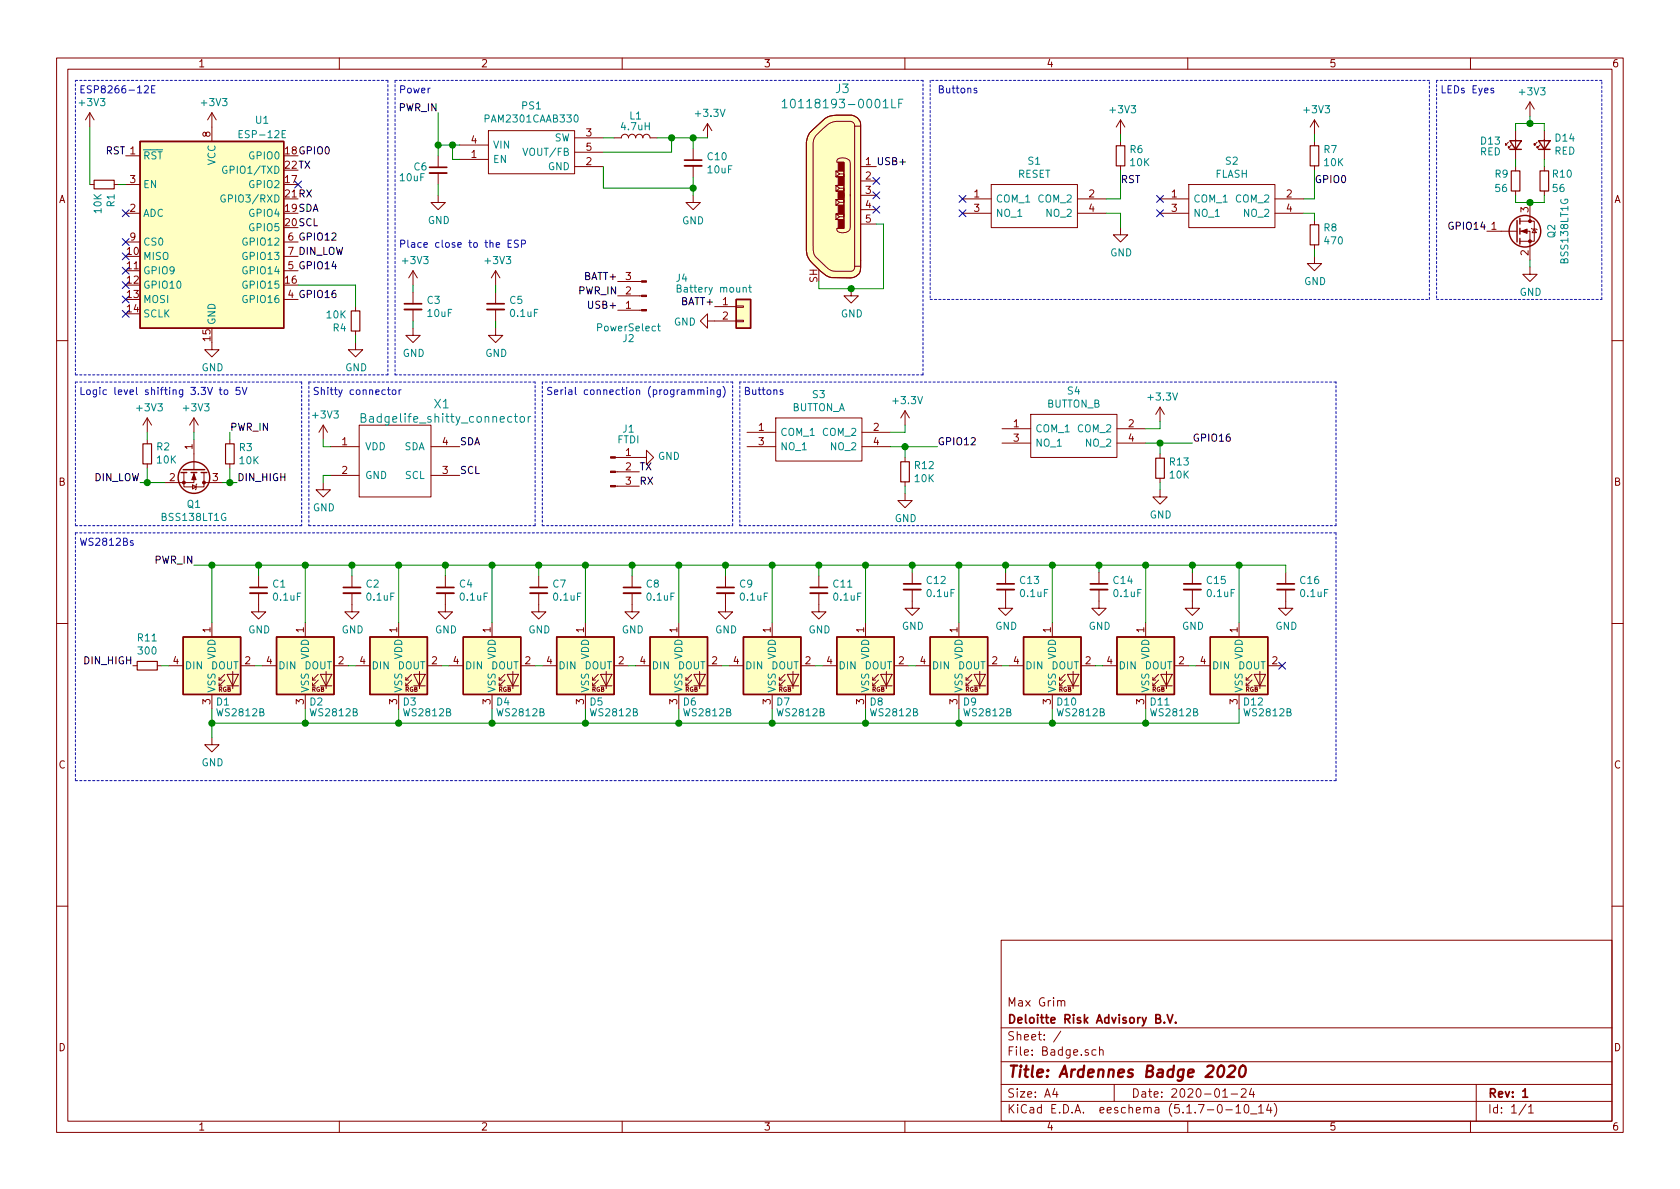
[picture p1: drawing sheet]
<svg xmlns="http://www.w3.org/2000/svg" width="297mm" height="210mm" viewBox="0 0 297 210" stroke-linecap="round" stroke-linejoin="round" font-family="sans-serif">
<g fill="none" stroke="#840000" stroke-width=".18">
<path d="M10 10.3h277v189.9h-277zM12 12.2h273v186.1h-273zM15.9 19.9l-.8 1.3M15.9 19.9v2.6M15.9 19.9l.7 1.3M37.5 19.9l-.8 1.3M37.5 19.9v5.1M37.5 19.9l.7 1.3M60 10.3v1.9M110 10.3v1.9M160 10.3v1.9M210 10.3v1.9"/>
<path d="M260 10.3v1.9M270.5 18v2.6M270.5 18l-.8 1.3M270.5 18l.8 1.3M15.9 32.6h.7M20.2 32.6h.8M22.2 37.7h2.6M22.2 27.6h2.6M22.2 32.6h2.6M77.5 34.5v1.3h1.2l-1.2 1.3-1.3-1.3h1.3M77.5 27.6v2M77.5 30.6v2"/>
<path d="M81.3 28.2h5.1M81.3 25.6h5.1M86.4 23.1h15.2v7.6h-15.2zM101.6 29.5h5.1M101.6 24.4h5.1M101.6 26.9h5.1M108.6 24.4h1.3a.63 .63 0 0 1 .6-.7 .63 .63 0 0 1 .6 .7 .63 .63 0 0 1 .7-.7 .63 .63 0 0 1 .6 .7 .63 .63 0 0 1 .6-.7 .63 .63 0 0 1 .7 .7 .63 .63 0 0 1 .6-.7 .63 .63 0 0 1 .6 .7h1.3M122.6 34.5v1.3h1.2l-1.2 1.3-1.3-1.3h1.3M122.6 26.3v2M122.6 29.3v2.1M125.1 21.8l-.8 1.3M125.1 21.8v2.6"/>
<path d="M125.1 21.8l.8 1.3M147.8 32.8v1h1.4v-1h-1.4l.6 .5-.6 .5h1.4v-.5h-.8M147.8 30.2v1.1h1.4v-1.1h-1.4l.6 .6-.6 .5h1.4v-.5h-.8M148.4 38.3h.8v-.5h-1.4l.6 .5-.6 .5h1.4v-1h-1.4v1M148.4 35.8h.8v-.5h-1.4l.6 .5-.6 .5h1.4v-1h-1.4v1M149.2 34.6v-5.9h-1.2v-.3a1.43 1.43 0 0 1 2-.2l.3 .3v.4v5.8M150.3 34.4v5.8a1.1 1.1 0 0 1-1.3 1l-.9-.2-.1-.3v-.3h1.2v-5.9M151.1 22.3v24.8M152.1 29.5h2.8M152.1 32h2.8M152.1 34.5h2.8M152.1 37.1h2.8"/>
<path d="M152.1 39.6h2.8M152.2 22.3h-1.1a.75 .75 0 0 0-.7-.8h-2.5a3.3 3.3 0 0 0-2.3 1.2 3.4 3.4 0 0 0-1.8 2.4v19.2l.4 1.1 2.1 2a2.02 2.02 0 0 0 1.5 .6h2.7a.71 .71 0 0 0 .6-.9h1.1M170.2 35.2h5.1M170.2 37.7h5.1M175.3 32.6h15.2v7.7h-15.2zM190.5 35.2h5.1M190.5 37.7h5.1M198.1 21.2l-.7 1.3M198.1 21.2v2.5M198.1 25v.8M198.1 29.3v.8M198.1 21.2l.8 1.3"/>
<path d="M205.1 35.2h5.1M205.1 37.7h5.1M210.2 32.6h15.2v7.7h-15.2zM225.4 35.2h5.1M225.4 37.7h5.1M232.4 21.2l-.8 1.3M232.4 21.2v2.5M232.4 25v.8M232.4 29.3v.8M232.4 39v.7M232.4 21.2l.8 1.3M266.7 25.1l-.5 .5v-.2v.2h.2"/>
<path d="M267.2 25.6l-.5 .6v-.3v.3h.3M268 23.1v5.1M268 29.5v.7M268 33.8v.7M268.7 39.1h2.6v3.6h-2.6M270.5 35.8v3.3M271.8 25.1l-.5 .5v-.2v.2h.2M272.3 25.6l-.5 .6v-.3v.3h.2M273 23.1v5.1M273 29.5v.7M273 33.8v.7M22.2 42.8h2.6"/>
<path d="M50.2 53h2.5M50.2 47.9h2.5M50.2 42.8h2.5M50.2 45.3h2.5M62.9 54.2v.8M62.9 58.5v.8M73 58v1.3h1.3l-1.3 1.3-1.2-1.3h1.2M73 47.9l-.7 1.2M73 47.9v2.5M73 51.7v2M73 54.7v2.1M73 47.9l.8 1.2"/>
<path d="M87.6 58v1.3h1.3l-1.3 1.3-1.2-1.3h1.2M87.6 47.9l-.7 1.2M87.6 47.9v2.5M87.6 51.7v2M87.6 54.7v2.1M87.6 47.9l.8 1.2M109.2 49.8h4.2M109.2 52.3h4.2M109.2 54.9h4.2M125.1 56.8v-1.3l-1.3 1.3 1.3 1.2v-1.2h5.1M126.4 54.2h3.8M130.2 56.6h1.2v.3h-1.2z"/>
<path d="M130.2 54.1h1.2v.3h-1.2zM150.5 51v1.3h1.3l-1.3 1.3-1.3-1.3h1.3M152.2 46v1.3a1.67 1.67 0 0 1-1.8 1.8l-3.8-.1a9.8 9.8 0 0 1-3.9-3.9l-.1-.8v-19.1a3.2 3.2 0 0 1 1.1-2.3l2.2-2a3.4 3.4 0 0 1 2-.5h2.7a1.83 1.83 0 0 1 1.6 1.7v23.9M198.1 40.3v1.2h1.3l-1.3 1.3-1.3-1.3h1.3M232.4 45.3v1.3h1.3l-1.3 1.3-1.3-1.3h1.3M232.4 43.3v.8M262.9 40.9h5.3M268.7 40.9h1.8v5.1M270.5 47.2v1.3h1.3l-1.3 1.3-1.3-1.3h1.3M270.8 40.4l.1 .1h.8l.1 .1M271.3 40.5l.4 .6h-.8zM10 60.2h2"/>
<path d="M26 73.9l-.7 1.3M26 73.9v2.5M26 77.7v.8M26 73.9l.8 1.3M34.3 73.9l-.8 1.3M34.3 73.9v2.5M34.3 77.7v5.4M34.3 73.9l.8 1.3M37.5 60.6v1.2h1.2l-1.2 1.3-1.3-1.3h1.3M40.6 77.7v.8M57.1 75.2l-.7 1.2M57.1 75.2v2.5"/>
<path d="M57.1 75.2l.8 1.2M58.4 79h5.1M62.9 60.6v1.2h1.2l-1.2 1.3-1.3-1.3h1.3M63.5 75.2h12.7v12.7h-12.7zM76.2 79h5.1M132.1 79h5.1M132.1 76.4h5.1M137.2 73.9h15.2v7.6h-15.2zM152.4 79h5.1M152.4 76.4h5.1M160 72.6v2.6M160 72.6l-.7 1.3"/>
<path d="M160 72.6l.8 1.3M177.2 75.8h5M177.2 78.4h5M182.2 73.3h15.3v7.6h-15.3zM197.5 75.8h5.1M197.5 78.4h5.1M205.1 72l-.8 1.3M205.1 72v2.5M205.1 72l.8 1.3M285 60.2h2M26 82v.8M32.5 83.6v2.5h3.6v-2.5"/>
<path d="M34 85.7l.7 .4-.7 .4zM34.3 83.6v1.7h-5.1M34.8 85.6l-.1 .1v.8l-.2 .1M36.1 85.3h3.3M40.6 82v.8M57.1 85.3v1.3h1.3l-1.3 1.3-1.2-1.3h1.2M58.4 84.1h5.1M76.2 84.1h5.1M108.8 80.9h5.5v-1.3l1.3 1.3-1.3 1.3v-1.3M108.8 86h4.2M108.8 83.4h4.2M160 87.2v1.3h1.3l-1.3 1.3-1.3-1.3h1.3"/>
<path d="M160 80.9v.8M160 85.2v.8M205.1 86.6v1.3h1.3l-1.3 1.2-1.3-1.2h1.3M205.1 80.3v.7M205.1 84.6v.7M10 110.3h2M23.5 117.7h.8M27.8 117.7h.8M29.8 117.7h2.6M37.5 110.1v2.5M39.8 119.2l-1.1 1.1v-.5M40.1 119.2h2.1l-1.1 2.1z"/>
<path d="M41.1 118.7v3.1M42.5 117.7h2.6M45.7 104.9v3.3h1.3l-1.3 1.3-1.3-1.3h1.3M45.7 101.8v2.1M46.4 117.7h2.5M54 110.1v2.5M56.3 119.2l-1.1 1.1v-.5M56.6 119.2h2.1l-1 2.1zM57.7 118.7v3.1M59.1 117.7h2.5M62.2 104.9v3.3h1.3l-1.3 1.3-1.2-1.3h1.2M62.2 101.8v2.1"/>
<path d="M62.9 117.7h2.5M70.5 110.1v2.5M72.8 119.2l-1 1.1v-.5M73.2 119.2h2l-1 2.1zM74.2 118.7v3.1M75.6 117.7h2.5M78.7 104.9v3.3h1.3l-1.3 1.3-1.2-1.3h1.2M78.7 101.8v2.1M79.4 117.7h2.5M87 110.1v2.5M89.3 119.2l-1 1.1v-.5M89.7 119.2h2l-1 2.1z"/>
<path d="M90.7 118.7v3.1M92.1 117.7h2.5M95.2 104.9v3.3h1.3l-1.3 1.3-1.2-1.3h1.2M95.2 101.8v2.1M95.9 117.7h2.5M103.5 110.1v2.5M105.8 119.2l-1 1.1v-.5M106.2 119.2h2l-1 2.1zM107.2 118.7v3.1M108.6 117.7h2.5M111.8 104.9v3.3h1.2l-1.2 1.3-1.3-1.3h1.3M111.8 101.8v2.1"/>
<path d="M112.4 117.7h2.5M120 110.1v2.5M122.3 119.2l-1 1.1v-.5M122.7 119.2h2l-1 2.1zM123.7 118.7v3.1M125.1 117.7h2.5M128.3 104.9v3.3h1.2l-1.2 1.3-1.3-1.3h1.3M128.3 101.8v2.1M128.9 117.7h2.5M136.5 110.1v2.5M138.8 119.2l-1 1.1v-.5M139.2 119.2h2l-1 2.1z"/>
<path d="M140.2 118.7v3.1M141.6 117.7h2.5M144.8 104.9v3.3h1.2l-1.2 1.3-1.3-1.3h1.3M144.8 101.8v2.1M145.4 117.7h2.6M153 110.1v2.5M155.3 119.2l-1 1.1v-.5M155.7 119.2h2l-1 2.1zM156.7 118.7v3.1M158.1 117.7h2.6M161.3 104.3v3.3h1.3l-1.3 1.2-1.3-1.2h1.3M161.3 101.2v2"/>
<path d="M161.9 117.7h2.6M169.5 110.1v2.5M171.8 119.2l-1 1.1v-.5M172.2 119.2h2l-1 2.1zM173.2 118.7v3.1M174.6 117.7h2.6M177.8 104.3v3.3h1.3l-1.3 1.2-1.3-1.2h1.3M177.8 101.2v2M178.4 117.7h2.6M186.1 110.1v2.5M188.3 119.2l-1 1.1v-.5M188.7 119.2h2.1l-1.1 2.1z"/>
<path d="M189.7 118.7v3.1M191.1 117.7h2.6M194.3 104.3v3.3h1.3l-1.3 1.2-1.3-1.2h1.3M194.3 101.2v2M194.9 117.7h2.6M202.6 110.1v2.5M204.9 119.2l-1.1 1.1v-.5M205.2 119.2h2.1l-1.1 2.1zM206.2 118.7v3.1M207.6 117.7h2.6M210.8 104.3v3.3h1.3l-1.3 1.2-1.3-1.2h1.3M210.8 101.2v2"/>
<path d="M211.5 117.7h2.5M219.1 110.1v2.5M221.4 119.2l-1.1 1.1v-.5M221.7 119.2h2.1l-1 2.1zM222.8 118.7v3.1M224.2 117.7h2.5M227.3 104.3v3.3h1.3l-1.3 1.2-1.2-1.2h1.2M227.3 101.2v2M285 110.3h2M37.5 130.4v1.3h1.2l-1.2 1.3-1.3-1.3h1.3M37.5 122.8v2.5M38.7 120.3h.5"/>
<path d="M39.8 120.3l-1.1 1v-.5M40.1 121.3h2.1M54 122.8v2.5M55.2 120.3h.6M56.3 120.3l-1.1 1v-.5M56.6 121.3h2.1M70.5 122.8v2.5M71.8 120.3h.5M72.8 120.3l-1 1v-.5M73.2 121.3h2M87 122.8v2.5M88.3 120.3h.5"/>
<path d="M89.3 120.3l-1 1v-.5M89.7 121.3h2M103.5 122.8v2.5M104.8 120.3h.5M105.8 120.3l-1 1v-.5M106.2 121.3h2M120 122.8v2.5M121.3 120.3h.5M122.3 120.3l-1 1v-.5M122.7 121.3h2M136.5 122.8v2.5M137.8 120.3h.5"/>
<path d="M138.8 120.3l-1 1v-.5M139.2 121.3h2M153 122.8v2.5M154.3 120.3h.5M155.3 120.3l-1 1v-.5M155.7 121.3h2M169.5 122.8v2.5M170.8 120.3h.5M171.8 120.3l-1 1v-.5M172.2 121.3h2M186.1 122.8v2.5M187.3 120.3h.5"/>
<path d="M188.3 120.3l-1 1v-.5M188.7 121.3h2.1M202.6 122.8v2.5M203.8 120.3h.5M204.9 120.3l-1.1 1v-.5M205.2 121.3h2.1M219.1 122.8v2.5M220.3 120.3h.6M221.4 120.3l-1.1 1v-.5M221.7 121.3h2.1M10 160.2h2M177 166.3h108v32h-108z"/>
<path d="M187.6 177.1l.2-.2 .4 .1 .1 .9M285 160.2h2M60 198.3v1.9M110 198.3v1.9M160 198.3v1.9M177 194.8h108M177 191.8h108M177 187.8h108M177 181.8h108M186.5 192.5l-.4 1h1M186.8 193v1M187.6 182.3l-1.3 2"/>
<path d="M193.8 185.7l-.5-.1-.2 .3v.6l.2 .1 .5-.1M194.4 185.7l.2-.1 .4 .1v.9M194.4 185.1v1.5M197 191.8v3M210 198.3v1.9M216.2 194h.8M216.7 196.3h1.2M217.7 193.5h1.1M218.5 195.8l.4-.5v1.5M218.5 196.8h.9M219.5 192.7l.2-.2h.3l.3 .2v.3v.2l-.9 .8h.9M220.1 195.5l.3-.2a.94 .94 0 0 1 0 1.5 .82 .82 0 0 1-.3-1.3z"/>
<path d="M221.1 197h1.1M221.3 192.5l-.4 1h.9M221.6 193v1M222.5 195.8l.5-.5v1.5M222.5 196.8h.9M224.3 195.2l-.3 1.1h.9M224.7 195.8v1M225.3 195.1a1.71 1.71 0 0 1 0 2.3M260 198.3v1.9M261 191.8v6.5M269.8 195.2l-1.2 2M270.3 195.8l.4-.5v1.5"/>
<path d="M270.3 196.8h.8"/>
</g>
<g fill="none" stroke="#840000" stroke-width=".3">
<path d="M75.9 29.6h3.1M121 28.3h3.1M71.5 53.7h3M86.1 53.7h3.1M44.2 103.9h3M60.7 103.9h3.1M77.2 103.9h3.1M93.7 103.9h3.1M110.2 103.9h3.1M126.7 103.9h3.1M143.3 103.9h3M159.8 103.2h3"/>
<path d="M176.3 103.2h3M192.8 103.2h3M209.3 103.2h3M225.8 103.2h3.1M206.4 179.4l.5 1.5 .5-1.5M205.9 180.8v.1M207.9 180.8v.1M269.2 193l.5-.5v1.5M269.2 194h.9"/>
</g>
<path d="M215.6 188.6a.45 .45 0 0 1 .5-.2 .45 .45 0 0 1 .3 .4 1.15 1.15 0 0 1-.8 1.6l-.2-.1a1.5 1.5 0 0 1 .2-1.7zM217.3 188.6l.3-.2h.5l.2 .2 .1 .4-.1 .3-1.3 1.1h1.2M219.4 188.6a.45 .45 0 0 1 .5-.2 .45 .45 0 0 1 .3 .4 1.15 1.15 0 0 1-.7 1.6l-.2-.1a1.55 1.55 0 0 1 .1-1.7z" fill="none" stroke="#840000" stroke-width=".41"/>
<path d="M16.6 31.9h3.6v1.5h-3.6zM197.4 25.8h1.5v3.5h-1.5zM231.6 39.7h1.6v3.6h-1.6zM231.6 25.8h1.6v3.5h-1.6zM267.2 30.2h1.5v3.6h-1.5zM272.3 30.2h1.5v3.6h-1.5zM62.1 55h1.5v3.5h-1.5zM25.3 78.5h1.5v3.5h-1.5zM39.9 78.5h1.5v3.5h-1.5zM159.3 81.7h1.5v3.5h-1.5zM204.3 81h1.6v3.6h-1.6zM24.3 117h3.5v1.5h-3.5z" fill="none" stroke="#840000" stroke-width=".2"/>
<g fill="#ffffc2" stroke="#ffffc2" stroke-width=".18">
<path d="M143.7 22.9l2.2-2a3.4 3.4 0 0 1 2-.5h2.7a1.83 1.83 0 0 1 1.6 1.7v25.2a1.67 1.67 0 0 1-1.8 1.8l-3.8-.1a9.8 9.8 0 0 1-3.9-3.9l-.1-.8v-19.1a3.2 3.2 0 0 1 1.1-2.3z"/>
<path d="M214 112.6h10.2v10.2h-10.2z"/>
<path d="M24.8 25h25.4v33h-25.4z"/>
<path d="M32.4 112.6h10.1v10.2h-10.1z"/>
<path d="M48.9 112.6h10.2v10.2h-10.2z"/>
<path d="M65.4 112.6h10.2v10.2h-10.2z"/>
<path d="M81.9 112.6h10.2v10.2h-10.2z"/>
<path d="M98.4 112.6h10.2v10.2h-10.2z"/>
<path d="M114.9 112.6h10.2v10.2h-10.2z"/>
<path d="M131.4 112.6h10.2v10.2h-10.2z"/>
<path d="M148 112.6h10.1v10.2h-10.1z"/>
<path d="M164.5 112.6h10.1v10.2h-10.1z"/>
<path d="M181 112.6h10.1v10.2h-10.1z"/>
<path d="M197.5 112.6h10.1v10.2h-10.1z"/>
<path d="M130.2 53h2.5v5h-2.5z"/>
</g>
<g fill="#840000" stroke="#840000" stroke-width=".18">
<path d="M148.2 38.9h1v1.5h-1z"/>
<path d="M148.2 36.3h1v1.5h-1z"/>
<path d="M148.2 34.2h1v1h-1z"/>
<path d="M148.2 33.9h1v1h-1z"/>
<path d="M148.2 31.2h1v1.6h-1z"/>
<path d="M148.2 28.7h1v1.5h-1z"/>
<path d="M269 40.9l1-.4v.8z"/>
<path d="M113.4 49.7h.9v.2h-.9z"/>
<path d="M113.4 52.2h.9v.2h-.9z"/>
<path d="M113.4 54.7h.9v.3h-.9z"/>
<path d="M107.9 85.8h.9v.3h-.9z"/>
<path d="M107.9 83.3h.9v.3h-.9z"/>
<path d="M107.9 80.8h.9v.2h-.9z"/>
<path d="M34.3 83.8l.4 1h-.8z"/>
<circle cx="270.5" cy="42.7" r=".25"/>
<circle cx="270.5" cy="39.1" r=".25"/>
<circle cx="32.5" cy="85.3" r=".25"/>
<circle cx="36.1" cy="85.3" r=".25"/>
</g>
<g fill="none" stroke="#008484" stroke-width=".18">
<path d="M138.3 18l.4-.5v1.6M138.3 19.1h.9M157.7 17.5v1.6h.7M158.9 18.3h.5M159.6 17.5h-.7v1.6M39.8 34.5a.59 .59 0 0 0-.8 .6 .59 .59 0 0 0 .8 .6v-.5h-.2M40.1 29.5a.59 .59 0 0 0-.8 .5 .59 .59 0 0 0 .8 .6v-.5h-.2M50.5 23.1h-.6v1.3h.6M92.5 26.2l.4 1.3 .4-1.3M101.7 20.4l.1-.1a.69 .69 0 0 1 .4 .6 .69 .69 0 0 1-.4 .7 .83 .83 0 0 1-.1-1.2zM116.3 57.7h.4M116.4 57.2v1.1l.3 .2"/>
<path d="M131.4 50.9l.2-.1 .3 .1 .1 .8M132.4 50.8h.4M132.6 50.4v1.1l.2 .2M63.9 73.9l.6-.1 .1-.2-.1-.4-.6-.1v1.6h.5l.3-.3a.41 .41 0 0 0-.3-.5M90.9 73.7h.6M91.1 73.1v1.3l.4 .3M92 73.8l.2-.1 .5 .1v.6l-.1 .2-.4 .1-.2-.2zM93.4 73.7v1M93.8 73.7h-.3l-.1 .2"/>
</g>
<g fill="none" stroke="#840000" stroke-width=".25">
<path d="M24.8 25h25.4v33h-25.4zM267 24.9h2l-1 1.5zM267 26.4h2M268.2 39v3.8M268.7 38.6v1M272 24.9h2.1l-1.1 1.5zM272 26.4h2.1M130.2 53h2.5v5h-2.5zM268.7 40.4v1M268.7 42.2v1M32 83.6h1M32.4 83.1h3.8"/>
<path d="M33.8 83.6h1M35.6 83.6h1M32.4 112.6h10.1v10.2h-10.1zM48.9 112.6h10.2v10.2h-10.2zM65.4 112.6h10.2v10.2h-10.2zM81.9 112.6h10.2v10.2h-10.2zM98.4 112.6h10.2v10.2h-10.2zM114.9 112.6h10.2v10.2h-10.2zM131.4 112.6h10.2v10.2h-10.2zM148 112.6h10.1v10.2h-10.1zM164.5 112.6h10.1v10.2h-10.1zM181 112.6h10.1v10.2h-10.1z"/>
<path d="M197.5 112.6h10.1v10.2h-10.1zM214 112.6h10.2v10.2h-10.2z"/>
<circle cx="269.6" cy="40.9" r="2.79"/>
<circle cx="34.3" cy="84.4" r="2.79"/>
</g>
<g fill="none" stroke="#840000" stroke-width=".33">
<path d="M75.9 30.6h3.1M121 29.3h3.1M71.5 54.7h3M86.1 54.7h3.1M44.2 104.9h3M60.7 104.9h3.1M77.2 104.9h3.1M93.7 104.9h3.1M110.2 104.9h3.1M126.7 104.9h3.1M143.3 104.9h3M159.8 104.3h3"/>
<path d="M176.3 104.3h3M192.8 104.3h3M209.3 104.3h3M225.8 104.3h3.1"/>
</g>
<g fill="none" stroke="#0000c2" stroke-width=".18" stroke-dasharray=".4 .4">
<path d="M13.3 14.2h55.3M68.6 14.2v52.1M69.8 14.2v52.1M163.2 14.2h-93.4M164.5 14.2v38.8M252.7 14.2h-88.2M254 14.2v38.8M283.2 14.2h-29.2M164.5 53h88.2M252.7 53v-38.8M254 53h29.2M283.2 53v-38.8"/>
<path d="M13.3 67.6h40M13.3 66.3v-52.1M53.3 67.6v25.4M54.6 67.6v25.4M68.6 66.3h-55.3M69.8 66.3h93.4M94.6 67.6h-40M95.9 67.6v25.4M129.5 67.6h-33.6M130.8 67.6v25.4M163.2 66.3v-52.1M236.2 67.6h-105.4"/>
<path d="M13.3 93v-25.4M13.3 93h40M13.3 94.2v43.8M54.6 93h40M94.6 93v-25.4M95.9 93h33.6M129.5 93v-25.4M130.8 93h105.4M236.2 93v-25.4M236.2 94.2h-222.9M13.3 138h222.9M236.2 138v-43.8"/>
</g>
<g fill="none" stroke="#008400" stroke-width=".18">
<path d="M77.5 19.9v7.7M15.9 22.5v10.1M21 32.6h1.2M77.5 25.6h3.8M77.5 32.6v1.9M80 25.6v2.6h1.3M106.7 29.5v3.8h15.9M106.7 24.4h1.9M116.2 24.4h8.9M118.7 24.4v2.5h-12M122.6 24.4v1.9M122.6 31.4v3.1"/>
<path d="M154.9 39.6h1.3v11.4h-11.4v-1.2M195.6 37.7h2.5v2.6M198.1 30.1v5.1h-2.5M198.1 23.7v1.3M230.5 37.7h1.9v1.3M232.4 23.7v1.3M232.4 30.1v5.1h-1.9M268 34.5v1.3h5v-1.3M268 23.1v-1.3h5v1.3M268 28.2v1.3M270.5 20.6v1.2M273 28.2v1.3"/>
<path d="M52.7 50.4h10.2v3.8M62.9 59.3v1.3M73 50.4v1.3M73 56.8v1.2M87.6 50.4v1.3M87.6 56.8v1.2M232.4 44.1v1.2M270.5 46v1.2M26 76.4v1.3M34.3 76.4v1.3M40.6 76.4v1.3M57.1 77.7v1.3h1.3"/>
<path d="M157.5 79h8.2M160 75.2v1.2h-2.5M160 79v1.9M202.6 78.4h8.2M205.1 74.5v1.3h-2.5M205.1 78.4v1.9M24.8 85.3h4.4M26 82.8v2.5M34.3 99.9h193v1.3M37.5 99.9v10.2M39.4 85.3h2.5M40.6 82.8v2.5"/>
<path d="M45.7 99.9v1.9M54 99.9v10.2M58.4 84.1h-1.3v1.2M62.2 99.9v1.9M70.5 99.9v10.2M78.7 99.9v1.9M87 99.9v10.2M95.2 99.9v1.9M103.5 99.9v10.2M111.8 99.9v1.9M120 99.9v10.2M128.3 99.9v1.9"/>
<path d="M136.5 99.9v10.2M144.8 99.9v1.9M153 99.9v10.2M160 86v1.2M161.3 99.9v1.3M169.5 99.9v10.2M177.8 99.9v1.3M186.1 99.9v10.2M194.3 99.9v1.3M202.6 99.9v10.2M205.1 85.3v1.3M210.8 99.9v1.3"/>
<path d="M219.1 99.9v10.2M28.6 117.7h1.2M45.1 117.7h1.3M61.6 117.7h1.3M78.1 117.7h1.3M94.6 117.7h1.3M111.1 117.7h1.3M127.6 117.7h1.3M144.1 117.7h1.3M160.7 117.7h1.2M177.2 117.7h1.2M193.7 117.7h1.2"/>
<path d="M210.2 117.7h1.3M37.5 125.3v5.1M54 125.3v2.6M70.5 125.3v2.6M87 125.3v2.6M103.5 125.3v2.6M120 125.3v2.6M136.5 125.3v2.6M153 125.3v2.6M169.5 125.3v2.6M186.1 125.3v2.6M202.6 125.3v2.6"/>
<path d="M219.1 125.3v2.6h-181.6"/>
</g>
<g fill="none" stroke="#0000c2" stroke-width=".18">
<path d="M25.5 15.3l.5-.1 .2 .3v.2l-.7 .7h.7M26.8 15.8h.4M27.4 15.2h-.6v1.2h.6M172.7 15.6h-.3l-.2 .2 .1 .1 .4 .2v.3h-.5M264.1 15.6h-.3l-.2 .2 .1 .1 .4 .2v.3h-.5M89.8 43.1h.5M90.4 42.5h-.6v1.2h.6M91.6 42.5h-.4l-.2 .1v.3l.5 .3 .1 .3-.2 .2h-.5M92.2 43.1h.6l.1-.5-.2-.1h-.5v1.2M38.8 68.9h.4M38.9 68.5v1.1l.3 .2M39.7 69l.3-.1 .3 .3-.1 .5-.3 .1-.2-.2z"/>
<path d="M42.4 68.5h-.6l-.1 .6 .5-.1 .3 .2v.3l-.3 .3-.5-.2M42.8 68.5l.4 1.3 .5-1.3M68.5 68.9h.5M68.7 68.5v1.1l.3 .2M69.4 69.1l.2-.2 .4 .2v.4l-.1 .2-.3 .1-.2-.2zM70.6 68.9v.9M70.9 68.9l-.2 .1-.1 .2M122.2 69.1l.2-.2 .3 .1 .1 .8M123.4 69.1l.1-.2 .4 .1v.8M123.4 68.9v.9M123.9 69.1l.2-.2 .3 .1 .1 .8M125.1 68.5v.1"/>
<path d="M125.1 68.9v.9M125.7 69.1l.2-.2 .3 .1v.8M125.7 68.9v.9M127.4 68.9l-.1 1.2-.2 .1-.3-.1M127.4 69l-.4-.1-.2 .3 .1 .5h.5M127.8 68.3a1.4 1.4 0 0 1 0 2M138.4 69l-.3-.1-.2 .2 .1 .2 .4 .1v.3h-.5M23.5 95.7l-.3-.1-.2 .2 .1 .2 .4 .1v.3h-.5"/>
</g>
<g fill="#008400" stroke="#008400" stroke-width=".25">
<circle cx="54" cy="127.9" r=".51"/>
<circle cx="202.6" cy="127.9" r=".51"/>
<circle cx="205.1" cy="78.4" r=".51"/>
<circle cx="70.5" cy="127.9" r=".51"/>
<circle cx="160" cy="79" r=".51"/>
<circle cx="87" cy="127.9" r=".51"/>
<circle cx="45.7" cy="99.9" r=".51"/>
<circle cx="37.5" cy="127.9" r=".51"/>
<circle cx="54" cy="99.9" r=".51"/>
<circle cx="62.2" cy="99.9" r=".51"/>
<circle cx="70.5" cy="99.9" r=".51"/>
<circle cx="78.7" cy="99.9" r=".51"/>
<circle cx="87" cy="99.9" r=".51"/>
<circle cx="95.3" cy="99.9" r=".51"/>
<circle cx="103.5" cy="99.9" r=".51"/>
<circle cx="111.8" cy="99.9" r=".51"/>
<circle cx="128.3" cy="99.9" r=".51"/>
<circle cx="144.8" cy="99.9" r=".51"/>
<circle cx="270.5" cy="21.8" r=".51"/>
<circle cx="270.5" cy="35.8" r=".51"/>
<circle cx="161.3" cy="99.9" r=".51"/>
<circle cx="177.8" cy="99.9" r=".51"/>
<circle cx="153" cy="127.9" r=".51"/>
<circle cx="120" cy="99.9" r=".51"/>
<circle cx="122.6" cy="33.3" r=".51"/>
<circle cx="37.5" cy="99.9" r=".51"/>
<circle cx="194.3" cy="99.9" r=".51"/>
<circle cx="210.8" cy="99.9" r=".51"/>
<circle cx="219.1" cy="99.9" r=".51"/>
<circle cx="150.5" cy="51" r=".51"/>
<circle cx="202.6" cy="99.9" r=".51"/>
<circle cx="122.6" cy="24.4" r=".51"/>
<circle cx="26" cy="85.3" r=".51"/>
<circle cx="186.1" cy="127.9" r=".51"/>
<circle cx="186.1" cy="99.9" r=".51"/>
<circle cx="77.5" cy="25.6" r=".51"/>
<circle cx="169.5" cy="99.9" r=".51"/>
<circle cx="153" cy="99.9" r=".51"/>
<circle cx="169.5" cy="127.9" r=".51"/>
<circle cx="80" cy="25.6" r=".51"/>
<circle cx="136.5" cy="99.9" r=".51"/>
<circle cx="136.5" cy="127.9" r=".51"/>
<circle cx="40.6" cy="85.3" r=".51"/>
<circle cx="120" cy="127.9" r=".51"/>
<circle cx="103.5" cy="127.9" r=".51"/>
<circle cx="118.7" cy="24.4" r=".51"/>
</g>
<g fill="none" stroke="#000084" stroke-width=".18">
<path d="M21.6 37.1l1.2 1.2M22.8 37.1l-1.2 1.2M52.1 32l1.2 1.2M53.3 32l-1.2 1.2M154.3 36.5l1.2 1.2M154.3 33.9l1.2 1.2M154.3 31.4l1.2 1.2M155.5 36.5l-1.2 1.2M155.5 33.9l-1.2 1.2M155.5 31.4l-1.2 1.2M169.6 37.1l1.2 1.2M169.6 34.6l1.2 1.2"/>
<path d="M170.8 37.1l-1.2 1.2M170.8 34.6l-1.2 1.2M204.5 34.6l1.2 1.2M204.5 37.1l1.2 1.2M205.7 34.6l-1.2 1.2M205.7 37.1l-1.2 1.2M21.6 54.9l1.2 1.2M21.6 52.3l1.2 1.3M21.6 49.8l1.2 1.2M21.6 47.3l1.2 1.2M21.6 44.7l1.2 1.2M21.6 42.2l1.2 1.2"/>
<path d="M22.8 54.9l-1.2 1.2M22.8 52.3l-1.2 1.3M22.8 49.8l-1.2 1.2M22.8 47.3l-1.2 1.2M22.8 44.7l-1.2 1.2M22.8 42.2l-1.2 1.2M226.1 117.1l1.2 1.2M227.3 117.1l-1.2 1.2"/>
</g>
<text font-size="2.8" fill="#840000" x="178" y="190.5">Title: Ardennes Badge 2020</text>
<g font-size="2.1" fill="#008484">
<text x="147.8" y="16.5">J3</text>
<text x="140.2" y="19.1">10118193-0001LF</text>
<text x="64.8" y="74.7">Badgelife_shitty_connector</text>
<text x="76.8" y="72.2">X1</text>
</g>
<g font-size="2.1" fill="#840000">
<text x="178" y="178">Max Grim</text>
<text x="178" y="184">Sheet: /</text>
<text x="178" y="181">Deloitte Risk Advisory B.V.</text>
<text x="178" y="186.7">File: Badge.sch</text>
<text x="178" y="196.9">KiCad E.D.A. eeschema (5.1.7-0-10_14)</text>
<text x="178" y="194.1">Size: A4</text>
<text x="200" y="194.1">Date: 2020-01-24</text>
<text x="263" y="194.1">Rev: 1</text>
<text x="263" y="196.9">Id: 1/1</text>
</g>
<g font-size="1.8" fill="#840000">
<text x="35" y="11.9">1</text>
<text x="85" y="11.9">2</text>
<text x="135" y="11.9">3</text>
<text x="185" y="11.9">4</text>
<text x="235" y="11.9">5</text>
<text x="285" y="11.9">6</text>
<text x="37.2" y="24.2" transform="rotate(-90 37.2 24.2)">8</text>
<text x="83.3" y="27.9">1</text>
<text x="83.3" y="25.4">4</text>
<text x="103.7" y="29.2">2</text>
<text x="103.7" y="24.1">3</text>
<text x="103.7" y="26.7">5</text>
<text x="10.4" y="35.9">A</text>
<text x="23" y="32.4">3</text>
<text x="50.5" y="32.4">17</text>
<text x="153.1" y="31.7">2</text>
<text x="153.1" y="34.3">3</text>
<text x="172.2" y="34.9">1</text>
<text x="192.6" y="34.9">2</text>
<text x="207.2" y="34.9">1</text>
<text x="227.5" y="34.9">2</text>
<text x="285.4" y="35.9">A</text>
<text x="23" y="37.5">2</text>
<text x="153.1" y="36.8">4</text>
<text x="153.1" y="39.4">5</text>
<text x="172.2" y="37.5">3</text>
<text x="192.6" y="37.5">4</text>
<text x="207.2" y="37.5">3</text>
<text x="227.5" y="37.5">4</text>
<text x="263.7" y="40.6">1</text>
<text x="270.3" y="37.6" transform="rotate(-90 270.3 37.6)">3</text>
<text x="22.5" y="45.1">10</text>
<text x="22.5" y="47.6">11</text>
<text x="23" y="42.5">9</text>
<text x="270.3" y="45.2" transform="rotate(-90 270.3 45.2)">2</text>
<text x="22.5" y="50.2">12</text>
<text x="22.5" y="52.7">13</text>
<text x="50.5" y="50.2">16</text>
<text x="110.6" y="52.1">2</text>
<text x="110.6" y="49.5">3</text>
<text x="127.8" y="54">1</text>
<text x="144.5" y="50" transform="rotate(-90 144.5 50)">SH</text>
<text x="22.5" y="55.2">14</text>
<text x="110.6" y="54.6">1</text>
<text x="127.8" y="56.5">2</text>
<text x="37.2" y="60.3" transform="rotate(-90 37.2 60.3)">15</text>
<text x="134.1" y="76.2">1</text>
<text x="154.5" y="76.2">2</text>
<text x="179.2" y="75.6">1</text>
<text x="199.5" y="75.6">2</text>
<text x="34" y="79.5" transform="rotate(-90 34 79.5)">1</text>
<text x="60.5" y="78.7">1</text>
<text x="60.5" y="83.8">2</text>
<text x="78.3" y="83.8">3</text>
<text x="78.3" y="78.7">4</text>
<text x="110.6" y="80.6">1</text>
<text x="110.6" y="83.2">2</text>
<text x="134.1" y="78.7">3</text>
<text x="154.5" y="78.7">4</text>
<text x="179.2" y="78.1">3</text>
<text x="199.5" y="78.1">4</text>
<text x="10.4" y="85.9">B</text>
<text x="30" y="85.1">2</text>
<text x="37.6" y="85.1">3</text>
<text x="110.6" y="85.7">3</text>
<text x="285.4" y="85.9">B</text>
<text x="37.2" y="111.9" transform="rotate(-90 37.2 111.9)">1</text>
<text x="53.7" y="111.9" transform="rotate(-90 53.7 111.9)">1</text>
<text x="70.2" y="111.9" transform="rotate(-90 70.2 111.9)">1</text>
<text x="86.7" y="111.9" transform="rotate(-90 86.7 111.9)">1</text>
<text x="103.3" y="111.9" transform="rotate(-90 103.3 111.9)">1</text>
<text x="119.8" y="111.9" transform="rotate(-90 119.8 111.9)">1</text>
<text x="136.3" y="111.9" transform="rotate(-90 136.3 111.9)">1</text>
<text x="152.8" y="111.9" transform="rotate(-90 152.8 111.9)">1</text>
<text x="169.3" y="111.9" transform="rotate(-90 169.3 111.9)">1</text>
<text x="185.8" y="111.9" transform="rotate(-90 185.8 111.9)">1</text>
<text x="202.3" y="111.9" transform="rotate(-90 202.3 111.9)">1</text>
<text x="218.8" y="111.9" transform="rotate(-90 218.8 111.9)">1</text>
<text x="30.6" y="117.5">4</text>
<text x="43.3" y="117.5">2</text>
<text x="47.1" y="117.5">4</text>
<text x="59.8" y="117.5">2</text>
<text x="63.7" y="117.5">4</text>
<text x="76.4" y="117.5">2</text>
<text x="80.2" y="117.5">4</text>
<text x="92.9" y="117.5">2</text>
<text x="96.7" y="117.5">4</text>
<text x="109.4" y="117.5">2</text>
<text x="113.2" y="117.5">4</text>
<text x="125.9" y="117.5">2</text>
<text x="129.7" y="117.5">4</text>
<text x="142.4" y="117.5">2</text>
<text x="146.2" y="117.5">4</text>
<text x="158.9" y="117.5">2</text>
<text x="162.7" y="117.5">4</text>
<text x="175.4" y="117.5">2</text>
<text x="179.2" y="117.5">4</text>
<text x="191.9" y="117.5">2</text>
<text x="195.7" y="117.5">4</text>
<text x="208.4" y="117.5">2</text>
<text x="212.2" y="117.5">4</text>
<text x="224.9" y="117.5">2</text>
<text x="37.2" y="124.6" transform="rotate(-90 37.2 124.6)">3</text>
<text x="53.7" y="124.6" transform="rotate(-90 53.7 124.6)">3</text>
<text x="70.2" y="124.6" transform="rotate(-90 70.2 124.6)">3</text>
<text x="86.7" y="124.6" transform="rotate(-90 86.7 124.6)">3</text>
<text x="103.3" y="124.6" transform="rotate(-90 103.3 124.6)">3</text>
<text x="119.8" y="124.6" transform="rotate(-90 119.8 124.6)">3</text>
<text x="136.3" y="124.6" transform="rotate(-90 136.3 124.6)">3</text>
<text x="152.8" y="124.6" transform="rotate(-90 152.8 124.6)">3</text>
<text x="169.3" y="124.6" transform="rotate(-90 169.3 124.6)">3</text>
<text x="185.8" y="124.6" transform="rotate(-90 185.8 124.6)">3</text>
<text x="202.3" y="124.6" transform="rotate(-90 202.3 124.6)">3</text>
<text x="218.8" y="124.6" transform="rotate(-90 218.8 124.6)">3</text>
<text x="10.4" y="135.9">C</text>
<text x="285.4" y="135.9">C</text>
<text x="10.4" y="185.9">D</text>
<text x="285.4" y="185.9">D</text>
<text x="35" y="199.9">1</text>
<text x="85" y="199.9">2</text>
<text x="135" y="199.9">3</text>
<text x="185" y="199.9">4</text>
<text x="235" y="199.9">5</text>
<text x="285" y="199.9">6</text>
</g>
<g font-size="1.8" fill="#0000c2">
<text x="14" y="16.5">ESP8266-12E</text>
<text x="70.5" y="16.5">Power</text>
<text x="165.7" y="16.5">Buttons</text>
<text x="254.6" y="16.5">LEDs Eyes</text>
<text x="70.5" y="43.8">Place close to the ESP</text>
<text x="14" y="69.8">Logic level shifting 3.3V to 5V</text>
<text x="55.2" y="69.8">Shitty connector</text>
<text x="96.5" y="69.8">Serial connection (programming)</text>
<text x="131.4" y="69.8">Buttons</text>
<text x="14" y="96.5">WS2812Bs</text>
</g>
<g font-size="1.8" fill="#008484">
<text x="268.8" y="16.9">+3V3</text>
<text x="14.2" y="18.8">+3V3</text>
<text x="35.8" y="18.8">+3V3</text>
<text x="45.2" y="21.9">U1</text>
<text x="86" y="21.7">PAM2301CAAB330</text>
<text x="92.3" y="19.3">PS1</text>
<text x="110" y="23">4.7uH</text>
<text x="111.4" y="21.1">L1</text>
<text x="123.1" y="20.7">+3.3V</text>
<text x="196.4" y="20">+3V3</text>
<text x="230.7" y="20">+3V3</text>
<text x="25.3" y="28.2">RST</text>
<text x="38.1" y="29.3" transform="rotate(-90 38.1 29.3)">VCC</text>
<text x="42.7" y="24.4">ESP-12E</text>
<text x="44.2" y="28.2">GPIO0</text>
<text x="87.1" y="28.8">EN</text>
<text x="87.1" y="26.3">VIN</text>
<text x="93.1" y="27.6">VOUT/FB</text>
<text x="98" y="25">SW</text>
<text x="125.2" y="28.3">C10</text>
<text x="181.8" y="29.1">S1</text>
<text x="199.8" y="27.1">R6</text>
<text x="199.9" y="29.4">10K</text>
<text x="216.7" y="29.1">S2</text>
<text x="234.1" y="27.1">R7</text>
<text x="234.2" y="29.4">10K</text>
<text x="261.7" y="27.5">RED</text>
<text x="261.9" y="25.6">D13</text>
<text x="274.8" y="27.4">RED</text>
<text x="275.1" y="25">D14</text>
<text x="25.3" y="33.3">EN</text>
<text x="40" y="35.8">GPIO3/RXD</text>
<text x="40.2" y="30.7">GPIO1/TXD</text>
<text x="44.2" y="33.3">GPIO2</text>
<text x="70.8" y="32">10uF</text>
<text x="73.2" y="30.1">C6</text>
<text x="96.9" y="30.1">GND</text>
<text x="125.2" y="30.7">10uF</text>
<text x="176" y="35.8">COM_1</text>
<text x="179.9" y="31.4">RESET</text>
<text x="183.6" y="35.8">COM_2</text>
<text x="210.9" y="35.8">COM_1</text>
<text x="214.9" y="31.4">FLASH</text>
<text x="218.6" y="35.8">COM_2</text>
<text x="264.4" y="31.4">R9</text>
<text x="264.5" y="34">56</text>
<text x="274.6" y="31.4">R10</text>
<text x="274.6" y="34">56</text>
<text x="18" y="37.7" transform="rotate(-90 18 37.7)">10K</text>
<text x="20.3" y="36.6" transform="rotate(-90 20.3 36.6)">R1</text>
<text x="25.3" y="38.3">ADC</text>
<text x="44.2" y="38.3">GPIO4</text>
<text x="44.2" y="40.9">GPIO5</text>
<text x="75.6" y="39.6">GND</text>
<text x="120.6" y="39.7">GND</text>
<text x="176" y="38.3">NO_1</text>
<text x="185.1" y="38.3">NO_2</text>
<text x="210.9" y="38.3">NO_1</text>
<text x="220" y="38.3">NO_2</text>
<text x="234.1" y="40.9">R8</text>
<text x="25.3" y="46">MISO</text>
<text x="25.3" y="43.4">CS0</text>
<text x="43.3" y="43.4">GPIO12</text>
<text x="43.3" y="46">GPIO13</text>
<text x="71.3" y="46.7">+3V3</text>
<text x="85.9" y="46.7">+3V3</text>
<text x="196.3" y="45.3">GND</text>
<text x="234.3" y="43.2">470</text>
<text x="275" y="42.1" transform="rotate(-90 275 42.1)">Q2</text>
<text x="277.3" y="46.4" transform="rotate(-90 277.3 46.4)">BSS138LT1G</text>
<text x="25.3" y="48.5">GPIO9</text>
<text x="25.3" y="51">GPIO10</text>
<text x="25.3" y="53.6">MOSI</text>
<text x="43.3" y="51">GPIO15</text>
<text x="43.3" y="53.6">GPIO16</text>
<text x="43.3" y="48.5">GPIO14</text>
<text x="75.6" y="53.7">C3</text>
<text x="90.2" y="53.7">C5</text>
<text x="119.6" y="49.8">J4</text>
<text x="120.2" y="51.7">Battery mount</text>
<text x="230.6" y="50.4">GND</text>
<text x="268.7" y="52.3">GND</text>
<text x="25.3" y="56.1">SCLK</text>
<text x="38.1" y="57.5" transform="rotate(-90 38.1 57.5)">GND</text>
<text x="57.8" y="56.3">10K</text>
<text x="58.9" y="58.6">R4</text>
<text x="75.7" y="56.1">10uF</text>
<text x="90.3" y="56.1">0.1uF</text>
<text x="105.9" y="58.6">PowerSelect</text>
<text x="119.2" y="57.6">GND</text>
<text x="148.7" y="56.1">GND</text>
<text x="35.6" y="65.7">GND</text>
<text x="61" y="65.7">GND</text>
<text x="71.2" y="63.1">GND</text>
<text x="85.8" y="63.1">GND</text>
<text x="110.2" y="60.5">J2</text>
<text x="143.7" y="70.4">S3</text>
<text x="158.1" y="71.5">+3.3V</text>
<text x="188.8" y="69.8">S4</text>
<text x="203.1" y="70.8">+3.3V</text>
<text x="24.3" y="72.7">+3V3</text>
<text x="32.6" y="72.7">+3V3</text>
<text x="55.4" y="74">+3V3</text>
<text x="110.2" y="76.5">J1</text>
<text x="137.9" y="77.1">COM_1</text>
<text x="140" y="72.7">BUTTON_A</text>
<text x="145.5" y="77.1">COM_2</text>
<text x="183" y="76.4">COM_1</text>
<text x="185.1" y="72.1">BUTTON_B</text>
<text x="190.6" y="76.4">COM_2</text>
<text x="27.7" y="79.6">R2</text>
<text x="27.8" y="82">10K</text>
<text x="42.3" y="79.8">R3</text>
<text x="42.4" y="82.1">10K</text>
<text x="64.5" y="79.6">VDD</text>
<text x="71.5" y="79.6">SDA</text>
<text x="109.2" y="78.4">FTDI</text>
<text x="116.3" y="81.3">GND</text>
<text x="137.9" y="79.6">NO_1</text>
<text x="147" y="79.6">NO_2</text>
<text x="161.8" y="83">R12</text>
<text x="183" y="79">NO_1</text>
<text x="192.1" y="79">NO_2</text>
<text x="206.9" y="82.3">R13</text>
<text x="33.1" y="89.8">Q1</text>
<text x="64.5" y="84.7">GND</text>
<text x="71.7" y="84.7">SCL</text>
<text x="161.8" y="85.3">10K</text>
<text x="206.9" y="84.6">10K</text>
<text x="28.8" y="92.1">BSS138LT1G</text>
<text x="55.3" y="90.4">GND</text>
<text x="158.2" y="92.3">GND</text>
<text x="203.3" y="91.7">GND</text>
<text x="48.3" y="103.9">C1</text>
<text x="48.4" y="106.2">0.1uF</text>
<text x="64.8" y="103.9">C2</text>
<text x="64.9" y="106.2">0.1uF</text>
<text x="81.3" y="103.9">C4</text>
<text x="81.5" y="106.2">0.1uF</text>
<text x="97.8" y="103.9">C7</text>
<text x="98" y="106.2">0.1uF</text>
<text x="114.3" y="103.9">C8</text>
<text x="114.5" y="106.2">0.1uF</text>
<text x="130.8" y="103.9">C9</text>
<text x="131" y="106.2">0.1uF</text>
<text x="147.4" y="103.9">C11</text>
<text x="147.5" y="106.2">0.1uF</text>
<text x="163.9" y="103.3">C12</text>
<text x="164" y="105.6">0.1uF</text>
<text x="180.4" y="103.3">C13</text>
<text x="180.5" y="105.6">0.1uF</text>
<text x="196.9" y="103.3">C14</text>
<text x="197" y="105.6">0.1uF</text>
<text x="213.4" y="103.3">C15</text>
<text x="213.5" y="105.6">0.1uF</text>
<text x="229.9" y="103.3">C16</text>
<text x="230" y="105.6">0.1uF</text>
<text x="24.4" y="113.4">R11</text>
<text x="43.9" y="112">GND</text>
<text x="60.4" y="112">GND</text>
<text x="76.9" y="112">GND</text>
<text x="93.4" y="112">GND</text>
<text x="109.9" y="112">GND</text>
<text x="126.4" y="112">GND</text>
<text x="143" y="112">GND</text>
<text x="159.5" y="111.4">GND</text>
<text x="176" y="111.4">GND</text>
<text x="192.5" y="111.4">GND</text>
<text x="209" y="111.4">GND</text>
<text x="225.5" y="111.4">GND</text>
<text x="24.6" y="115.7">300</text>
<text x="32.6" y="118.4">DIN</text>
<text x="37.3" y="118.4">DOUT</text>
<text x="38.1" y="116.6" transform="rotate(-90 38.1 116.6)">VDD</text>
<text x="49.1" y="118.4">DIN</text>
<text x="53.8" y="118.4">DOUT</text>
<text x="54.6" y="116.6" transform="rotate(-90 54.6 116.6)">VDD</text>
<text x="65.7" y="118.4">DIN</text>
<text x="70.3" y="118.4">DOUT</text>
<text x="71.1" y="116.6" transform="rotate(-90 71.1 116.6)">VDD</text>
<text x="82.2" y="118.4">DIN</text>
<text x="86.8" y="118.4">DOUT</text>
<text x="87.6" y="116.6" transform="rotate(-90 87.6 116.6)">VDD</text>
<text x="98.7" y="118.4">DIN</text>
<text x="103.3" y="118.4">DOUT</text>
<text x="104.1" y="116.6" transform="rotate(-90 104.1 116.6)">VDD</text>
<text x="115.2" y="118.4">DIN</text>
<text x="119.8" y="118.4">DOUT</text>
<text x="120.6" y="116.6" transform="rotate(-90 120.6 116.6)">VDD</text>
<text x="131.7" y="118.4">DIN</text>
<text x="136.3" y="118.4">DOUT</text>
<text x="137.2" y="116.6" transform="rotate(-90 137.2 116.6)">VDD</text>
<text x="148.2" y="118.4">DIN</text>
<text x="152.9" y="118.4">DOUT</text>
<text x="153.7" y="116.6" transform="rotate(-90 153.7 116.6)">VDD</text>
<text x="164.7" y="118.4">DIN</text>
<text x="169.4" y="118.4">DOUT</text>
<text x="170.2" y="116.6" transform="rotate(-90 170.2 116.6)">VDD</text>
<text x="181.2" y="118.4">DIN</text>
<text x="185.9" y="118.4">DOUT</text>
<text x="186.7" y="116.6" transform="rotate(-90 186.7 116.6)">VDD</text>
<text x="197.7" y="118.4">DIN</text>
<text x="202.4" y="118.4">DOUT</text>
<text x="203.2" y="116.6" transform="rotate(-90 203.2 116.6)">VDD</text>
<text x="214.2" y="118.4">DIN</text>
<text x="218.9" y="118.4">DOUT</text>
<text x="219.7" y="116.6" transform="rotate(-90 219.7 116.6)">VDD</text>
<text x="38.1" y="122.5" transform="rotate(-90 38.1 122.5)">VSS</text>
<text x="38.3" y="124.8">D1</text>
<text x="54.6" y="122.5" transform="rotate(-90 54.6 122.5)">VSS</text>
<text x="54.8" y="124.8">D2</text>
<text x="71.1" y="122.5" transform="rotate(-90 71.1 122.5)">VSS</text>
<text x="71.3" y="124.8">D3</text>
<text x="87.6" y="122.5" transform="rotate(-90 87.6 122.5)">VSS</text>
<text x="87.8" y="124.8">D4</text>
<text x="104.1" y="122.5" transform="rotate(-90 104.1 122.5)">VSS</text>
<text x="104.3" y="124.8">D5</text>
<text x="120.6" y="122.5" transform="rotate(-90 120.6 122.5)">VSS</text>
<text x="120.9" y="124.8">D6</text>
<text x="137.2" y="122.5" transform="rotate(-90 137.2 122.5)">VSS</text>
<text x="137.4" y="124.8">D7</text>
<text x="153.7" y="122.5" transform="rotate(-90 153.7 122.5)">VSS</text>
<text x="153.9" y="124.8">D8</text>
<text x="170.2" y="122.5" transform="rotate(-90 170.2 122.5)">VSS</text>
<text x="170.4" y="124.8">D9</text>
<text x="186.7" y="122.5" transform="rotate(-90 186.7 122.5)">VSS</text>
<text x="187" y="124.8">D10</text>
<text x="203.2" y="122.5" transform="rotate(-90 203.2 122.5)">VSS</text>
<text x="203.5" y="124.8">D11</text>
<text x="219.7" y="122.5" transform="rotate(-90 219.7 122.5)">VSS</text>
<text x="220" y="124.8">D12</text>
<text x="38.5" y="126.7">WS2812B</text>
<text x="55" y="126.7">WS2812B</text>
<text x="71.6" y="126.7">WS2812B</text>
<text x="88.1" y="126.7">WS2812B</text>
<text x="104.6" y="126.7">WS2812B</text>
<text x="121.1" y="126.7">WS2812B</text>
<text x="137.6" y="126.7">WS2812B</text>
<text x="154.1" y="126.7">WS2812B</text>
<text x="170.6" y="126.7">WS2812B</text>
<text x="187.1" y="126.7">WS2812B</text>
<text x="203.6" y="126.7">WS2812B</text>
<text x="220.1" y="126.7">WS2812B</text>
<text x="35.6" y="135.5">GND</text>
</g>
<g font-size="1.8">
<text x="70.6" y="19.7">PWR_IN</text>
<text x="18.7" y="27.3">RST 1</text>
<text x="50.5" y="27.3">18GPIO0</text>
<text x="50.5" y="29.8">22TX</text>
<text x="153.1" y="29.2">1 USB+</text>
<text x="50.5" y="34.9">21RX</text>
<text x="198.1" y="32.4">RST</text>
<text x="232.4" y="32.4">GPIO0</text>
<text x="50.5" y="37.5">19SDA</text>
<text x="50.5" y="40">20SCL</text>
<text x="256.5" y="40.6">GPIO14</text>
<text x="51" y="47.6">5 GPIO14</text>
<text x="51" y="42.5">6 GPIO12</text>
<text x="51" y="45.1">7 DIN_LOW</text>
<text x="51" y="52.7">4 GPIO16</text>
<text x="102.3" y="52.1">PWR_IN</text>
<text x="103.5" y="49.5">BATT+</text>
<text x="120.6" y="54">BATT+</text>
<text x="104.4" y="54.6">USB+</text>
<text x="40.6" y="76.2">PWR_IN</text>
<text x="81.3" y="83.8">SCL</text>
<text x="81.3" y="78.7">SDA</text>
<text x="113" y="83.2">TX</text>
<text x="165.7" y="78.7">GPIO12</text>
<text x="210.8" y="78.1">GPIO16</text>
<text x="16.6" y="85.1">DIN_LOW</text>
<text x="41.9" y="85.1">DIN_HIGH</text>
<text x="113" y="85.7">RX</text>
<text x="27.4" y="99.7">PWR_IN</text>
<text x="15" y="117.5">DIN_HIGH</text>
</g>
<g font-size="1.1" fill="#840000">
<text x="38.6" y="122.3">RGB</text>
<text x="55.1" y="122.3">RGB</text>
<text x="71.6" y="122.3">RGB</text>
<text x="88.1" y="122.3">RGB</text>
<text x="104.6" y="122.3">RGB</text>
<text x="121.1" y="122.3">RGB</text>
<text x="137.6" y="122.3">RGB</text>
<text x="154.2" y="122.3">RGB</text>
<text x="170.7" y="122.3">RGB</text>
<text x="187.2" y="122.3">RGB</text>
<text x="203.7" y="122.3">RGB</text>
<text x="220.2" y="122.3">RGB</text>
</g>
</svg>
